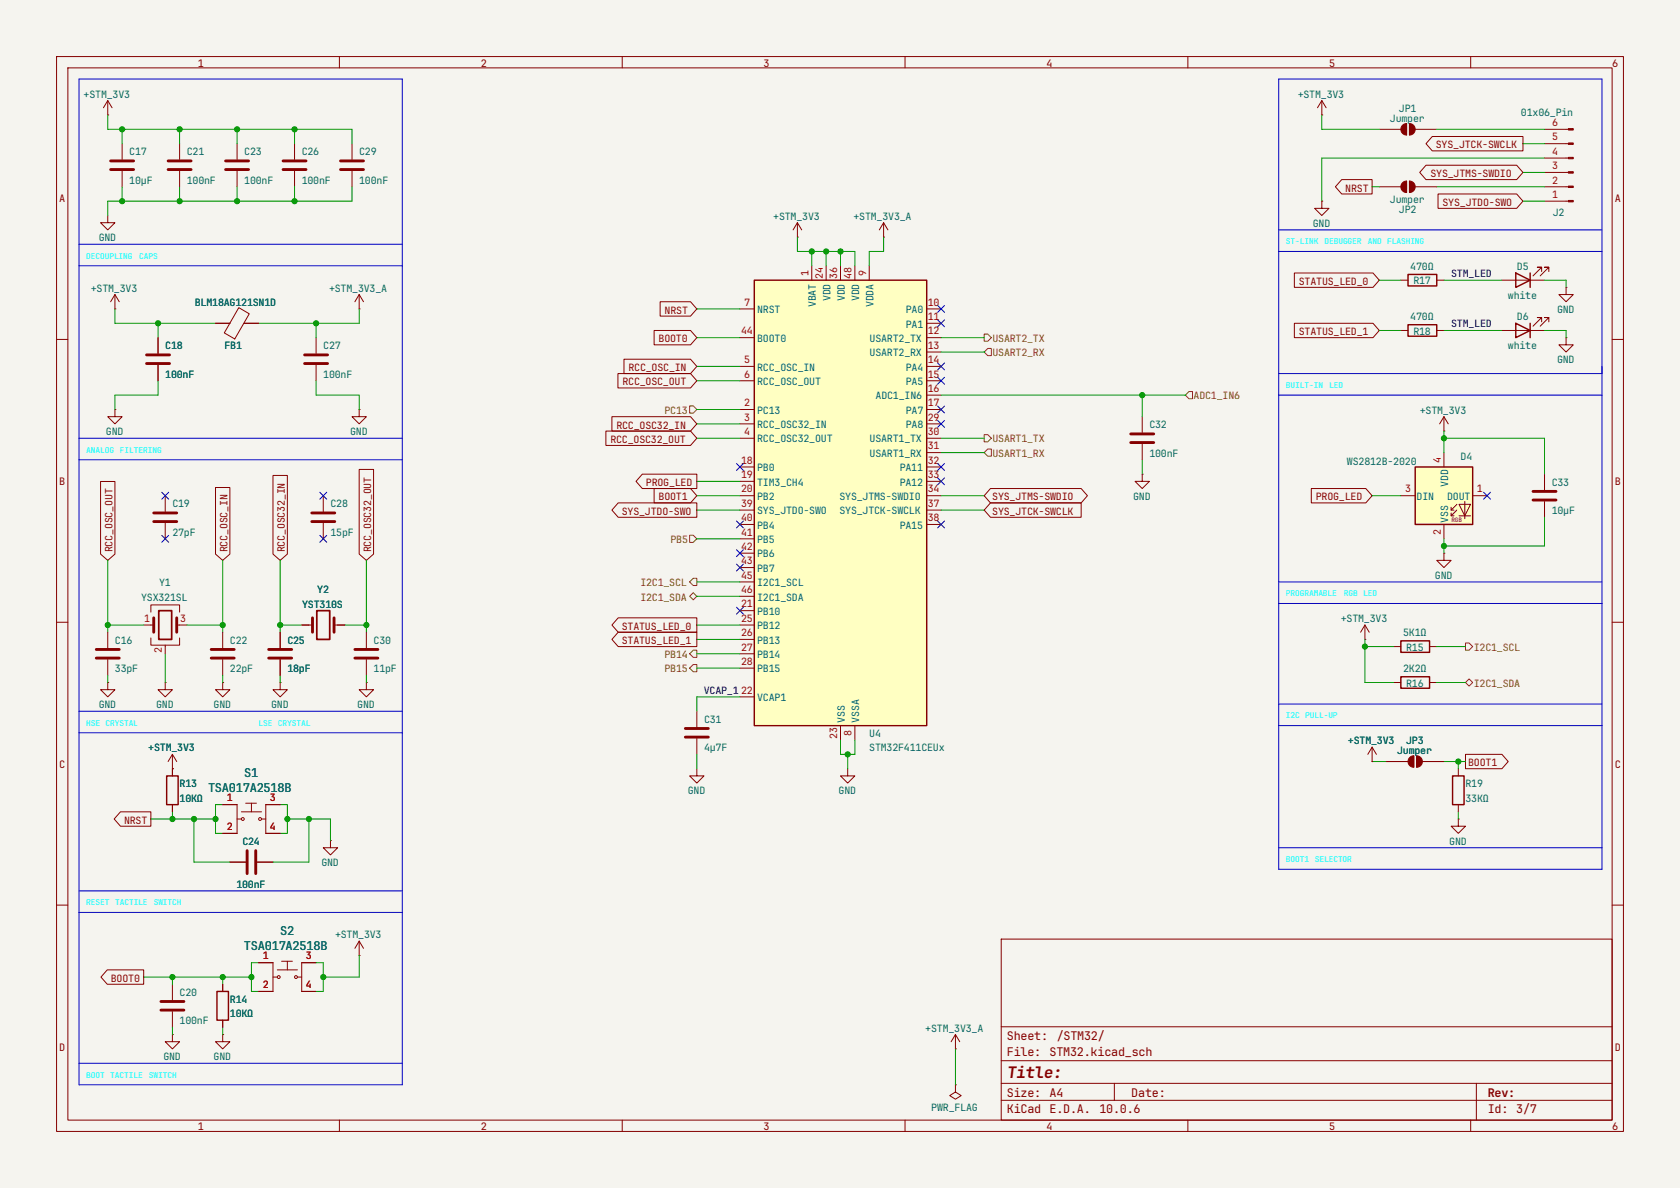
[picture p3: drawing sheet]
<svg xmlns="http://www.w3.org/2000/svg" width="297mm" height="210mm" viewBox="0 0 297 210" stroke-linecap="round" stroke-linejoin="round" font-family="sans-serif">
<path d="M0 0h297v210h-297z" fill="#f5f4ef" stroke="#f5f4ef" stroke-width=".18"/>
<g fill="none" stroke="#840000" stroke-width=".18">
<path d="M10 10h277v190h-277zM12 12h273v186h-273zM19 17.8l-.7 1.3M19 17.8l.8 1.3M19 17.8v2.5M60 10v2M110 10v2M160 10v2M210 10v2M260 10v2M19 20.3h.1M19 38.1v1.3h1.3l-1.3 1.2-1.2-1.2h1.2"/>
<path d="M21.6 25.4v2.8M21.6 30.2v2.8M31.7 25.4v2.8M31.7 30.2v2.8M41.9 25.4v2.8M41.9 30.2v2.8M52.1 25.4v2.8M52.1 30.2v2.8M62.2 25.4v2.8M62.2 30.2v2.8M141 39.4l-.8 1.2M141 39.4l.7 1.2"/>
<path d="M141 39.4v2.5M156.2 39.4l-.8 1.2M156.2 39.4l.8 1.2M156.2 39.4v2.5M20.3 54.6h.1M20.3 52.1l-.7 1.2M20.3 52.1l.8 1.2M20.3 52.1v2.5M27.9 59.7v2.8M38.1 57.2h2.5M42.2 54.4l1.9 1.1-2.6 4.4-1.9-1zM43.1 57.2h2.6"/>
<path d="M55.9 59.7v2.8M63.5 54.6h.1M63.5 52.1l-.8 1.2M63.5 52.1l.8 1.2M63.5 52.1v2.5M141 41.9h.1M156.2 41.9h.1M247.6 58.4h1.3M254 58.4h1.3M265.4 49.5h7.6M272.5 48v-.8h-.7h.7l-1.5 1.6M273.8 48v-.8h-.8h.8l-1.5 1.6"/>
<path d="M276.9 50.8v1.3h1.2l-1.2 1.2-1.3-1.2h1.3M276.9 50.8h.1M10 60h2M20.3 72.4v1.3h1.3l-1.3 1.2-1.3-1.2h1.3M20.3 72.4h.1M27.9 64.5v2.8M55.9 64.5v2.8M63.5 72.4v1.3h1.3l-1.3 1.2-1.3-1.2h1.3M63.5 72.4h.1M201.9 73.7v2.8M201.9 78.5v2.8M255.3 76.2h.1"/>
<path d="M255.3 73.7l-.8 1.2M255.3 73.7l.7 1.2M255.3 73.7v2.5M285 60h2M29.2 87.6v2.8M29.2 92.5v2.8M201.9 83.8v1.3h1.3l-1.3 1.3-1.2-1.3h1.2M201.9 83.8h.1M255.3 97.8v1.3h1.2l-1.2 1.2-1.3-1.2h1.3M255.3 97.8h.1M273 83.8v2.8M273 88.6v2.8"/>
<path d="M10 110h2M39.4 111.8v2.8M39.4 116.6v2.8M241.3 113h.1M241.3 110.5l-.8 1.3M241.3 110.5l.8 1.3M241.3 110.5v2.5M246.4 114.3h1.2M252.7 114.3h1.3M285 110h2M39.4 120.7v1.2h1.2l-1.2 1.3-1.3-1.3h1.3M39.4 120.7h.1"/>
<path d="M49.5 120.7v1.2h1.3l-1.3 1.3-1.2-1.3h1.2M49.5 120.7h.1M39.4 142.2h2.5v5.1h-2.5M40.6 152.4h2.8M41.9 144.8h.8M42.7 143.5h3.5M43.4 142h1.9M44.4 142v1.5M45.5 152.4h2.8M46.2 144.8h.8M49.5 142.2h-2.5v5.1h2.5M10 160h2"/>
<path d="M45.7 170.2h2.6v5.1h-2.6M48.3 172.7h.7M49 171.5h3.6M49.8 169.9h1.9M50.8 169.9v1.6M52.6 172.7h.7M55.9 170.2h-2.6v5.1h2.6M63.5 168.9h.1M63.5 166.4v2.5M63.5 166.4l-.8 1.2M63.5 166.4l.8 1.2M177 166h108v32h-108z"/>
<path d="M285 160h2M60 198v2M110 198v2M160 198v2M177 194.5h108M177 191.5h108M177 187.5h108M177 181.5h108M197 191.5v3M210 198v2M260 198v2M261 191.5v6.5"/>
<circle cx="42.9" cy="144.8" r=".25"/>
<circle cx="46" cy="144.8" r=".25"/>
<circle cx="49.3" cy="172.7" r=".25"/>
<circle cx="52.3" cy="172.7" r=".25"/>
</g>
<path d="M248.9 57.4h5.1v2h-5.1zM268 48.3l2.5 1.2-2.5 1.3zM270.5 48.3v2.5M247.6 113.3h5.1v2h-5.1z" fill="none" stroke="#840000" stroke-width=".25"/>
<g fill="none" stroke="#840000" stroke-width=".51">
<path d="M19.6 28.4h4M19.6 30h4M29.7 28.4h4.1M29.7 30h4.1M39.9 28.4h4M39.9 30h4M50 28.4h4.1M50 30h4.1M60.2 28.4h4.1M60.2 30h4.1M25.9 62.7h4.1M25.9 64.3h4.1"/>
<path d="M53.8 62.7h4.1M53.8 64.3h4.1M199.9 76.7h4.1M199.9 78.2h4.1M27.2 90.7h4M27.2 92.2h4M271 86.9h4.1M271 88.4h4.1M37.3 114.8h4.1M37.3 116.3h4.1M43.7 150.4v4M45.2 150.4v4"/>
</g>
<path d="M250.2 82.6h10.1v10.1h-10.1z" fill="#ffffc2"/>
<g fill="none" stroke="#840000" stroke-width=".18">
<path d="M233.7 17.8l-.8 1.3M233.7 17.8l.7 1.3M233.7 17.8v2.5M233.7 20.3h.1M233.7 35.6v1.2h1.2l-1.2 1.3-1.3-1.3h1.3M233.7 35.6h.1M243.8 33h3.8M243.8 22.9h3.8M248.7 21.8v2.1M248.7 32v2M249.2 21.8v2.1M249.2 32v2"/>
<path d="M250.2 33h3.8M250.2 22.9h3.8M273 35.6h4.3M273 33h4.3M273 30.5h4.3M273 27.9h4.3M273 25.4h4.3M273 22.9h4.3M247.6 49.5h1.3M254 49.5h1.3M265.4 58.4h7.6M272.5 56.9v-.8h-.7h.7l-1.5 1.6"/>
<path d="M273.8 56.9v-.8h-.8h.8l-1.5 1.6M276.9 59.7v1.3h1.2l-1.2 1.2-1.3-1.2h1.3M276.9 59.7h.1M57.1 87.6v2.8M57.1 92.5v2.8M247.6 87.6h2.6M255.3 80v2.6M255.3 92.7v2.6M256.5 90.2h.5M256.5 91.2h.5M257.6 89.2l-1.1 1v-.5M257.6 90.2l-1.1 1v-.5"/>
<path d="M257.9 89.2h2.1l-1 2zM257.9 91.2h2.1M259 88.6v3.1M260.3 87.6h2.6M19 111.8v2.8M19 116.6v2.8M25.4 110.5h1.8M26.7 108.2v-1.3h5v1.3M26.7 112.8v1.2h5v-1.2M29.2 114v1.6M31.2 110.5h1.8M49.5 111.8v2.8"/>
<path d="M49.5 116.6v2.8M53.3 110.5h1.9M59.1 110.5h1.9M64.8 111.8v2.8M64.8 116.6v2.8M19 120.7v1.2h1.3l-1.3 1.3-1.2-1.3h1.2M19 120.7h.1M29.2 120.7v1.2h1.3l-1.3 1.3-1.3-1.3h1.3M29.2 120.7h.1M30.5 135.9h.1M30.5 133.4l-.8 1.2M30.5 133.4l.7 1.2"/>
<path d="M30.5 133.4v3.8M64.8 120.7v1.2h1.2l-1.2 1.3-1.3-1.3h1.3M64.8 120.7h.1M123.2 135.9v1.3h1.3l-1.3 1.2-1.3-1.2h1.3M123.2 125.7v2.8M123.2 130.6v2.8M149.9 135.9v1.3h1.2l-1.2 1.2-1.3-1.2h1.3M242.6 134.6h.1M242.6 132.1l-.8 1.3M242.6 132.1l.7 1.3M242.6 132.1v2.5M245.1 134.6h3.8"/>
<path d="M246.4 120.7h1.2M249.9 133.6v2M250.4 133.6v2M251.5 134.6h3.8M252.7 120.7h1.3M30.5 142.2v1.3M58.4 148.6v1.3h1.3l-1.3 1.2-1.3-1.2h1.3M58.4 148.6h.1M257.8 144.8v1.3h-1.3l1.3 1.2 1.3-1.2h-1.3M257.8 144.8h.1M30.5 174v2.8M30.5 178.8v2.8"/>
<path d="M39.4 174v1.3M30.5 182.9v1.3h1.2l-1.2 1.2-1.3-1.2h1.3M30.5 182.9h.1M39.4 182.9v1.3h1.2l-1.2 1.2-1.3-1.2h1.3M39.4 182.9h.1M39.4 180.3v1.3M168.9 191.8v1.2l1 .7-1 .6-1-.6 1-.7M168.9 191.8h.1M168.9 185.4h.1M168.9 182.9l-.8 1.3M168.9 182.9l.8 1.3M168.9 182.9v2.5"/>
</g>
<path d="M248.9 48.5h5.1v2h-5.1zM268 57.2l2.5 1.2-2.5 1.3zM270.5 57.2v2.5M250.2 82.6h10.1v10.1h-10.1zM247.6 119.6h5.1v2.1h-5.1zM29.5 137.2h2v5h-2zM38.4 175.3h2v5h-2z" fill="none" stroke="#840000" stroke-width=".25"/>
<g fill="none" stroke="#840000" stroke-width=".51">
<path d="M55.1 90.7h4.1M55.1 92.2h4.1M17 114.8h4.1M17 116.3h4.1M27.2 109.2v2.6M31.2 109.2v2.6M47.5 114.8h4.1M47.5 116.3h4.1M55.2 109.2v2.6M59.1 109.2v2.6M62.7 114.8h4.1M62.7 116.3h4.1"/>
<path d="M121.2 128.8h4M121.2 130.3h4M28.4 177h4.1M28.4 178.6h4.1"/>
</g>
<path d="M28.1 108h2.3v5h-2.3zM56 108h2.3v5h-2.3z" fill="none" stroke="#840000" stroke-width=".3"/>
<g fill="#840000" stroke="#840000" stroke-width=".18">
<path d="M277.3 35.4h.8v.3h-.8z"/>
<path d="M277.3 32.9h.8v.2h-.8z"/>
<path d="M277.3 30.4h.8v.2h-.8z"/>
<path d="M277.3 27.8h.8v.3h-.8z"/>
<path d="M277.3 25.3h.8v.2h-.8z"/>
<path d="M277.3 22.7h.8v.3h-.8z"/>
<path d="M249.2 21.8a1.02 1.02 0 0 1 1 1.1 1.02 1.02 0 0 1-1 1z"/>
<path d="M247.9 22.1l.8-.3v2.1a1.02 1.02 0 0 1-1-.7 1.02 1.02 0 0 1 .2-1.1z"/>
<path d="M249.2 32a1.02 1.02 0 0 1 1 1 1.02 1.02 0 0 1-1 1z"/>
<path d="M247.9 32.3l.8-.3v2a1.02 1.02 0 0 1-1-.6 1.02 1.02 0 0 1 .2-1.1z"/>
<path d="M250.4 133.6a1.02 1.02 0 0 1 1.1 1 1.02 1.02 0 0 1-1.1 1z"/>
<path d="M249.2 133.9l.7-.3v2a1.02 1.02 0 0 1-.9-.6 1.02 1.02 0 0 1 .2-1.1z"/>
</g>
<path d="M133.3 49.5h30.5v78.8h-30.5z" fill="#ffffc2"/>
<path d="M133.3 49.5h30.5v78.8h-30.5zM256.8 137.2h2v5h-2z" fill="none" stroke="#840000" stroke-width=".25"/>
<g fill="none" stroke="#840000" stroke-width=".18">
<path d="M237.2 31.7h5.4v2.6h-5.4l-1.1-1.3zM252.1 29.2h16l1.1 1.3-1.1 1.3h-16l-1.1-1.3zM253.2 24.1h16v2.6h-16l-1.1-1.3zM254.2 34.3h13.9l1.1 1.3-1.1 1.2h-13.9zM27.9 59.7v2.8M38.1 57.2h2.5M43.2 57.2h2.5M115.6 58.4h6.5l1.1 1.3-1.1 1.3h-6.5zM116.7 53.3h5.4l1.1 1.3-1.1 1.3h-5.4zM130.8 54.6h2.5M130.8 59.7h2.5M143.5 47v2.5"/>
<path d="M146 47v2.5M148.6 47v2.5M151.1 47v2.5M153.7 47v2.5M163.8 54.6h2.6M163.8 57.2h2.6M163.8 59.7h2.6M228.8 57.1h13.9l1.1 1.3-1.1 1.3h-13.9zM228.8 48.3h13.9l1.1 1.2-1.1 1.3h-13.9zM27.9 64.5v2.8M107.1 76.2h15l1.1 1.3-1.1 1.2h-15zM108.2 73.7h13.9l1.1 1.2-1.1 1.3h-13.9z"/>
<path d="M109.2 66h12.9l1.1 1.3-1.1 1.3h-12.9zM110.3 63.5h11.8l1.1 1.3-1.1 1.2h-11.8zM130.8 72.4h2.5M130.8 74.9h2.5M130.8 77.5h2.5M130.8 64.8h2.5M130.8 67.3h2.5M163.8 72.4h2.6M163.8 74.9h2.6M163.8 77.5h2.6M163.8 64.8h2.6M163.8 67.3h2.6"/>
<path d="M163.8 62.2h2.6M163.8 69.9h2.6M17.8 85.1h2.5v12.8l-1.3 1.2-1.2-1.2zM38.1 86.2h2.5v11.7l-1.2 1.2-1.3-1.2zM48.3 84h2.5v13.9l-1.3 1.2-1.2-1.2zM63.5 83h2.5v14.9l-1.2 1.2-1.3-1.2zM109.3 88.9h13.9v2.5h-13.9l-1.1-1.2zM113.6 83.8h9.6v2.6h-9.6l-1.2-1.3zM115.6 86.4h6.5l1.1 1.2-1.1 1.3h-6.5zM130.8 82.6h2.5M130.8 85.1h2.5M130.8 87.6h2.5"/>
<path d="M130.8 90.2h2.5M130.8 92.7h2.5M130.8 95.3h2.5M130.8 97.8h2.5M163.8 82.6h2.6M163.8 85.1h2.6M163.8 87.6h2.6M163.8 80h2.6M163.8 90.2h2.6M163.8 92.7h2.6M175.1 86.4h16l1.1 1.2-1.1 1.3h-16l-1.1-1.3zM175.1 88.9h16v2.5h-16l-1.1-1.2z"/>
<path d="M231.8 86.4h9.7l1.1 1.2-1.1 1.3h-9.7zM49.5 111.8v2.8M49.5 116.6v2.8M53.3 110.5h1.3M59.7 110.5h1.3M109.3 109.2h13.9v2.6h-13.9l-1.1-1.3zM109.3 111.8h13.9v2.5h-13.9l-1.1-1.3zM130.8 108h2.5M130.8 110.5h2.5M130.8 113h2.5M130.8 115.6h2.5M130.8 118.1h2.5"/>
<path d="M130.8 100.3h2.5M130.8 102.9h2.5M130.8 105.4h2.5M30.5 135.9h.1M30.5 135.9v1.3M130.8 123.2h2.5M148.6 128.3v2.5M151.1 128.3v2.5M242.6 134.6h.1M245.1 134.6h3.8M251.5 134.6h3.8M257.8 135.9v1.3"/>
<path d="M259.1 133.3h6.4l1.1 1.3-1.1 1.3h-6.4zM21.3 143.5h5.4v2.6h-5.4l-1.1-1.3zM30.5 142.2v1.3M39.4 142.2h2.5M39.4 147.3h2.5M40.6 152.4h2.8M45.5 152.4h2.8M47 142.2h2.5M47 147.3h2.5M257.8 142.2v1.3M19 171.4h6.4v2.6h-6.4l-1.2-1.3zM39.4 174v1.3"/>
<path d="M45.7 170.2h2.6M45.7 175.3h2.6M53.3 170.2h2.6M53.3 175.3h2.6M39.4 180.3v1.3"/>
</g>
<g fill="none" stroke="#725600" stroke-width=".18">
<path d="M174 59.1h.6l.7 .6-.7 .6h-.6zM121.9 71.8h.7l.6 .6-.6 .6h-.7zM174 76.8h.6l.7 .7-.7 .6h-.6zM174.6 61.6h.7v1.3h-.7l-.6-.7zM174.6 79.4h.7v1.2h-.7l-.6-.6zM209.5 69.9l.7-.7h.6v1.3h-.6zM121.9 94.6h.7l.6 .7-.6 .6h-.7zM121.9 105.4l.7-.6 .6 .6-.6 .6zM121.9 102.9l.7-.7h.6v1.3h-.6zM122.6 114.9h.6v1.3h-.6l-.7-.6zM122.6 117.5h.6v1.2h-.6l-.7-.6zM259.1 113.7h.6l.6 .6-.6 .6h-.6z"/>
<path d="M259.7 120l.6 .7-.6 .6-.6-.6z"/>
</g>
<g fill="none" stroke="#0000c2" stroke-width=".18">
<path d="M14 14h57.1v177.8h-57.1zM226.1 14h57.1v139.7h-57.1zM14 43.2h57.1M14 47h57.1M226.1 44.5h57.1M226.1 40.6h57.1M14 77.5h57.1M226.1 66h57.1M226.1 69.9h57.1M14 81.3h57.1M226.1 106.7h57.1M226.1 102.9h57.1"/>
<path d="M14 125.7h57.1M14 129.5h57.1M226.1 128.3h57.1M226.1 124.5h57.1M14 157.5h57.1M226.1 149.9h57.1M14 161.3h57.1M14 188h57.1"/>
</g>
<g fill="none" stroke="#009600" stroke-width=".18">
<path d="M19 20.3v2.6h43.2v2.5M21.6 22.9v2.5M21.6 33v2.6M31.7 22.9v2.5M31.7 33v2.6M41.9 22.9v2.5M41.9 33v2.6M52.1 22.9v2.5M52.1 33v2.6M62.2 33v2.6h-43.2v2.5M233.7 20.3v2.6h10.1M242.6 33h1.2"/>
<path d="M254 33h19M254 22.9h19M269.2 25.4h3.8M269.2 35.6h3.8M269.2 30.5h3.8M273 27.9h-39.3v7.7M20.3 54.6v2.6h17.8M27.9 57.2v2.5M55.9 57.2v2.5M63.5 54.6v2.6h-17.8M123.2 54.6h7.6M123.2 59.7h7.6"/>
<path d="M141 41.9v2.6h10.1v2.5M143.5 44.5v2.5M146 44.5v2.5M148.6 44.5v2.5M156.2 41.9v2.6h-2.5v2.5M166.4 59.7h7.6M243.8 58.4h3.8M243.8 49.5h3.8M255.3 58.4h10.1M255.3 49.5h10.1M273 58.4h3.9v1.3M273 49.5h3.9v1.3"/>
<path d="M27.9 67.3v2.6h-7.6v2.5M55.9 67.3v2.6h7.6v2.5M123.2 72.4h7.6M123.2 77.5h7.6M123.2 74.9h7.6M123.2 67.3h7.6M123.2 64.8h7.6M166.4 69.9h43.1M166.4 77.5h7.6M166.4 62.2h7.6M201.9 69.9v3.8M255.3 77.5h17.7v6.3"/>
<path d="M255.3 76.2v3.8M19 99.1v12.7M39.4 99.1v12.7M49.5 99.1v12.7M64.8 99.1v12.7M123.2 87.6h7.6M123.2 85.1h7.6M123.2 90.2h7.6M123.2 95.3h7.6M166.4 87.6h7.6M166.4 90.2h7.6M166.4 80h7.6"/>
<path d="M201.9 81.3v2.5M242.6 87.6h5M255.3 95.3v2.5M273 91.4v5.1h-17.7M19 119.4v1.3M19 110.5h6.4M29.2 115.6v5.1M33 110.5h6.4M39.4 119.4v1.3M49.5 110.5h3.8M49.5 119.4v1.3M61 110.5h3.8"/>
<path d="M64.8 119.4v1.3M123.2 118.1h7.6M123.2 110.5h7.6M123.2 113h7.6M123.2 115.6h7.6M123.2 102.9h7.6M123.2 105.4h7.6M241.3 113v7.7h5.1M241.3 114.3h5.1M254 114.3h5.1M123.2 133.4v2.5M130.8 123.2h-7.6v2.5"/>
<path d="M148.6 130.8v2.6h2.5v-2.6M149.9 133.4v2.5M242.6 134.6h2.5M254 120.7h5.1M255.3 134.6h3.8M257.8 134.6v1.3M26.7 144.8h11.4M30.5 143.5v1.3M34.3 144.8v7.6h6.3M39.4 142.2h-1.3v5.1h1.3M49.5 142.2h1.3v5.1h-1.3M50.8 144.8h7.6v3.8"/>
<path d="M54.6 144.8v7.6h-6.3M257.8 143.5v1.3M25.4 172.7h19M30.5 172.7v1.3M39.4 172.7v1.3M45.7 170.2h-1.3v5.1h1.3M55.9 170.2h1.2v5.1h-1.2M63.5 168.9v3.8h-6.4M30.5 181.6v1.3M39.4 181.6v1.3M168.9 185.4v6.4"/>
</g>
<g fill="none" stroke="#000084" stroke-width=".18">
<path d="M165.8 54l1.2 1.2M165.8 56.5l1.2 1.3M167 54l-1.2 1.2M167 56.5l-1.2 1.3M165.8 71.8l1.2 1.2M165.8 74.3l1.2 1.2M165.8 66.7l1.2 1.2M165.8 64.2l1.2 1.2M167 64.2l-1.2 1.2M167 71.8l-1.2 1.2M167 74.3l-1.2 1.2M167 66.7l-1.2 1.2"/>
<path d="M28.6 87l1.2 1.2M28.6 94.6l1.2 1.3M29.8 87l-1.2 1.2M29.8 94.6l-1.2 1.3M56.5 94.6l1.3 1.3M56.5 87l1.3 1.2M57.8 94.6l-1.3 1.3M57.8 87l-1.3 1.2M130.2 81.9l1.2 1.3M130.2 99.7l1.2 1.2M130.2 92.1l1.2 1.2M130.2 97.2l1.2 1.2"/>
<path d="M131.4 81.9l-1.2 1.3M131.4 99.7l-1.2 1.2M131.4 92.1l-1.2 1.2M131.4 97.2l-1.2 1.2M165.8 81.9l1.2 1.3M165.8 92.1l1.2 1.2M165.8 84.5l1.2 1.2M167 81.9l-1.2 1.3M167 92.1l-1.2 1.2M167 84.5l-1.2 1.2M262.3 87l1.2 1.2M263.5 87l-1.2 1.2"/>
<path d="M130.2 107.3l1.2 1.3M131.4 107.3l-1.2 1.3"/>
</g>
<g fill="#009600" stroke="#009600" stroke-width=".18">
<circle cx="39.4" cy="110.5" r=".46"/>
<circle cx="49.5" cy="110.5" r=".46"/>
<circle cx="64.8" cy="110.5" r=".46"/>
<circle cx="149.9" cy="133.4" r=".46"/>
<circle cx="54.6" cy="144.8" r=".46"/>
<circle cx="50.8" cy="144.8" r=".46"/>
<circle cx="30.5" cy="172.7" r=".46"/>
<circle cx="39.4" cy="172.7" r=".46"/>
<circle cx="44.4" cy="172.7" r=".46"/>
<circle cx="57.1" cy="172.7" r=".46"/>
<circle cx="41.9" cy="22.9" r=".46"/>
<circle cx="41.9" cy="35.6" r=".46"/>
<circle cx="31.7" cy="35.6" r=".46"/>
<circle cx="21.6" cy="22.9" r=".46"/>
<circle cx="31.7" cy="22.9" r=".46"/>
<circle cx="52.1" cy="35.6" r=".46"/>
<circle cx="52.1" cy="22.9" r=".46"/>
<circle cx="21.6" cy="35.6" r=".46"/>
<circle cx="55.9" cy="57.2" r=".46"/>
<circle cx="27.9" cy="57.2" r=".46"/>
<circle cx="38.1" cy="144.8" r=".46"/>
<circle cx="34.3" cy="144.8" r=".46"/>
<circle cx="30.5" cy="144.8" r=".46"/>
<circle cx="19" cy="110.5" r=".46"/>
<circle cx="255.3" cy="77.5" r=".46"/>
<circle cx="255.3" cy="96.5" r=".46"/>
<circle cx="143.5" cy="44.5" r=".46"/>
<circle cx="146" cy="44.5" r=".46"/>
<circle cx="148.6" cy="44.5" r=".46"/>
<circle cx="201.9" cy="69.9" r=".46"/>
<circle cx="241.3" cy="114.3" r=".46"/>
<circle cx="257.8" cy="134.6" r=".46"/>
</g>
<text font-size="2.8" fill="#840000" x="178" y="190.5">Title:</text>
<g font-size="2.1" fill="#006464">
<text x="43.2" y="137.4">S1</text>
<text x="36.8" y="140">TSA017A2518B</text>
<text x="43.1" y="167.9">TSA017A2518B</text>
<text x="49.5" y="165.4">S2</text>
</g>
<g font-size="2.1" fill="#840000">
<text x="178" y="183.9">Sheet:</text>
<text x="186.8" y="183.9">/STM32/</text>
<text x="178" y="186.6">File:</text>
<text x="185.6" y="186.6">STM32.kicad_sch</text>
<text x="178" y="196.8">KiCad</text>
<text x="178" y="194">Size:</text>
<text x="185.6" y="196.8">E.D.A.</text>
<text x="185.6" y="194">A4</text>
<text x="194.4" y="196.8">10.0.6</text>
<text x="200" y="194">Date:</text>
<text x="263" y="194">Rev:</text>
<text x="263" y="196.8">Id: 3/7</text>
</g>
<g font-size="1.8" fill="#840000">
<text x="35" y="11.8">1</text>
<text x="85" y="11.8">2</text>
<text x="135" y="11.8">3</text>
<text x="185" y="11.8">4</text>
<text x="235" y="11.8">5</text>
<text x="285" y="11.8">6</text>
<text x="253.8" y="26.2">SYS_JTCK-SWCLK</text>
<text x="10.5" y="35.8">A</text>
<text x="237.8" y="33.9">NRST</text>
<text x="252.9" y="31.3">SYS_JTMS-SWDIO</text>
<text x="285.5" y="35.8">A</text>
<text x="255" y="36.4">SYS_JTDO-SWO</text>
<text x="229.6" y="50.4">STATUS_LED_0</text>
<text x="117.5" y="55.4">NRST</text>
<text x="229.6" y="59.3">STATUS_LED_1</text>
<text x="111.1" y="65.6">RCC_OSC_IN</text>
<text x="116.4" y="60.5">BOOT0</text>
<text x="110" y="68.1">RCC_OSC_OUT</text>
<text x="109" y="75.8">RCC_OSC32_IN</text>
<text x="107.9" y="78.3">RCC_OSC32_OUT</text>
<text x="10.5" y="85.8">B</text>
<text x="114.2" y="85.9">PROG_LED</text>
<text x="116.4" y="88.5">BOOT1</text>
<text x="175.4" y="88.5">SYS_JTMS-SWDIO</text>
<text x="232.6" y="88.5">PROG_LED</text>
<text x="285.5" y="85.8">B</text>
<text x="109.9" y="91">SYS_JTDO-SWO</text>
<text x="175.4" y="91">SYS_JTCK-SWCLK</text>
<text x="19.9" y="97.6" transform="rotate(-90 19.9 97.6)">RCC_OSC_OUT</text>
<text x="40.2" y="97.6" transform="rotate(-90 40.2 97.6)">RCC_OSC_IN</text>
<text x="50.4" y="97.6" transform="rotate(-90 50.4 97.6)">RCC_OSC32_IN</text>
<text x="65.6" y="97.6" transform="rotate(-90 65.6 97.6)">RCC_OSC32_OUT</text>
<text x="109.9" y="111.3">STATUS_LED_0</text>
<text x="109.9" y="113.9">STATUS_LED_1</text>
<text x="10.5" y="135.8">C</text>
<text x="259.6" y="135.5">BOOT1</text>
<text x="285.5" y="135.8">C</text>
<text x="21.9" y="145.6">NRST</text>
<text x="19.6" y="173.6">BOOT0</text>
<text x="10.5" y="185.8">D</text>
<text x="285.5" y="185.8">D</text>
<text x="35" y="199.8">1</text>
<text x="85" y="199.8">2</text>
<text x="135" y="199.8">3</text>
<text x="185" y="199.8">4</text>
<text x="235" y="199.8">5</text>
<text x="285" y="199.8">6</text>
</g>
<g font-size="1.8" fill="#006464">
<text x="14.8" y="17.3">+STM_3V3</text>
<text x="229.4" y="17.3">+STM_3V3</text>
<text x="245.7" y="21.6">Jumper</text>
<text x="247.3" y="19.8">JP1</text>
<text x="268.9" y="20.4">01x06_Pin</text>
<text x="22.9" y="27.4">C17</text>
<text x="33" y="27.4">C21</text>
<text x="43.2" y="27.4">C23</text>
<text x="53.3" y="27.4">C26</text>
<text x="63.5" y="27.4">C29</text>
<text x="22.9" y="32.5">10μF</text>
<text x="33" y="32.5">100nF</text>
<text x="43.2" y="32.5">100nF</text>
<text x="53.3" y="32.5">100nF</text>
<text x="63.5" y="32.5">100nF</text>
<text x="245.7" y="35.8">Jumper</text>
<text x="136.7" y="38.8">+STM_3V3</text>
<text x="150.9" y="38.8">+STM_3V3_A</text>
<text x="232.1" y="40.1">GND</text>
<text x="247.3" y="37.6">JP2</text>
<text x="274.5" y="38.2">J2</text>
<text x="17.5" y="42.7">GND</text>
<text x="249.3" y="47.7">470Ω</text>
<text x="268.2" y="47.7">D5</text>
<text x="16.1" y="51.5">+STM_3V3</text>
<text x="58.2" y="51.5">+STM_3V3_A</text>
<text x="146.8" y="53.2" transform="rotate(-90 146.8 53.2)">VDD</text>
<text x="149.3" y="53.2" transform="rotate(-90 149.3 53.2)">VDD</text>
<text x="151.9" y="53.2" transform="rotate(-90 151.9 53.2)">VDD</text>
<text x="249.9" y="50.3">R17</text>
<text x="266.6" y="52.8">white</text>
<text x="34.4" y="54.1">BLM18AG121SN1D</text>
<text x="133.9" y="55.4">NRST</text>
<text x="144.3" y="54.3" transform="rotate(-90 144.3 54.3)">VBAT</text>
<text x="154.4" y="54.3" transform="rotate(-90 154.4 54.3)">VDDA</text>
<text x="160.1" y="55.4">PA0</text>
<text x="160.1" y="57.9">PA1</text>
<text x="249.3" y="56.6">470Ω</text>
<text x="249.9" y="59.2">R18</text>
<text x="268.2" y="56.6">D6</text>
<text x="275.3" y="55.4">GND</text>
<text x="29.2" y="61.7">C18</text>
<text x="39.7" y="61.7">FB1</text>
<text x="57.1" y="61.7">C27</text>
<text x="133.9" y="65.5">RCC_OSC_IN</text>
<text x="133.9" y="60.4">BOOT0</text>
<text x="153.7" y="60.4">USART2_TX</text>
<text x="153.7" y="63">USART2_RX</text>
<text x="160.1" y="65.5">PA4</text>
<text x="266.6" y="61.7">white</text>
<text x="275.3" y="64.2">GND</text>
<text x="29.2" y="66.8">100nF</text>
<text x="57.1" y="66.8">100nF</text>
<text x="133.9" y="68.1">RCC_OSC_OUT</text>
<text x="154.8" y="70.6">ADC1_IN6</text>
<text x="160.1" y="68.1">PA5</text>
<text x="18.7" y="76.9">GND</text>
<text x="61.9" y="76.9">GND</text>
<text x="133.9" y="73.1">PC13</text>
<text x="133.9" y="75.7">RCC_OSC32_IN</text>
<text x="160.1" y="73.1">PA7</text>
<text x="160.1" y="75.7">PA8</text>
<text x="203.2" y="75.7">C32</text>
<text x="251" y="73.1">+STM_3V3</text>
<text x="133.9" y="78.2">RCC_OSC32_OUT</text>
<text x="133.9" y="83.3">PB0</text>
<text x="153.7" y="78.2">USART1_TX</text>
<text x="153.7" y="80.8">USART1_RX</text>
<text x="159.1" y="83.3">PA11</text>
<text x="203.2" y="80.8">100nF</text>
<text x="238.1" y="82.2">WS2812B-2020</text>
<text x="258.2" y="81.2">D4</text>
<text x="30.5" y="89.6">C19</text>
<text x="58.4" y="89.6">C28</text>
<text x="133.9" y="85.8">TIM3_CH4</text>
<text x="133.9" y="88.4">PB2</text>
<text x="148.4" y="88.4">SYS_JTMS-SWDIO</text>
<text x="159.1" y="85.8">PA12</text>
<text x="200.3" y="88.4">GND</text>
<text x="250.4" y="88.4">DIN</text>
<text x="255.8" y="88.4">DOUT</text>
<text x="256" y="86" transform="rotate(-90 256 86)">VDD</text>
<text x="274.3" y="85.8">C33</text>
<text x="30.5" y="94.7">27pF</text>
<text x="58.4" y="94.7">15pF</text>
<text x="133.9" y="90.9">SYS_JTDO-SWO</text>
<text x="133.9" y="93.5">PB4</text>
<text x="133.9" y="96">PB5</text>
<text x="148.4" y="90.9">SYS_JTCK-SWCLK</text>
<text x="159.1" y="93.5">PA15</text>
<text x="256" y="92.5" transform="rotate(-90 256 92.5)">VSS</text>
<text x="274.3" y="90.9">10μF</text>
<text x="133.9" y="98.5">PB6</text>
<text x="133.9" y="101.1">PB7</text>
<text x="24.9" y="106.2">YSX321SL</text>
<text x="28.1" y="103.6">Y1</text>
<text x="53.4" y="107.4">YST310S</text>
<text x="56.1" y="104.9">Y2</text>
<text x="133.9" y="103.6">I2C1_SCL</text>
<text x="133.9" y="106.2">I2C1_SDA</text>
<text x="253.7" y="102.3">GND</text>
<text x="20.3" y="113.8">C16</text>
<text x="40.6" y="113.8">C22</text>
<text x="50.8" y="113.8">C25</text>
<text x="66" y="113.8">C30</text>
<text x="133.9" y="108.7">PB10</text>
<text x="133.9" y="111.2">PB12</text>
<text x="133.9" y="113.8">PB13</text>
<text x="237" y="110">+STM_3V3</text>
<text x="248.1" y="112.5">5K1Ω</text>
<text x="20.3" y="118.9">33pF</text>
<text x="40.6" y="118.9">22pF</text>
<text x="50.8" y="118.9">18pF</text>
<text x="66" y="118.9">11pF</text>
<text x="133.9" y="116.3">PB14</text>
<text x="133.9" y="118.9">PB15</text>
<text x="248.1" y="118.9">2K2Ω</text>
<text x="248.6" y="115">R15</text>
<text x="17.5" y="125.2">GND</text>
<text x="27.6" y="125.2">GND</text>
<text x="37.8" y="125.2">GND</text>
<text x="47.9" y="125.2">GND</text>
<text x="63.2" y="125.2">GND</text>
<text x="133.9" y="123.9">VCAP1</text>
<text x="248.6" y="121.4">R16</text>
<text x="124.5" y="127.7">C31</text>
<text x="149.3" y="127.8" transform="rotate(-90 149.3 127.8)">VSS</text>
<text x="151.9" y="127.8" transform="rotate(-90 151.9 127.8)">VSSA</text>
<text x="153.7" y="130.3">U4</text>
<text x="238.3" y="131.6">+STM_3V3</text>
<text x="248.6" y="131.6">JP3</text>
<text x="26.2" y="132.8">+STM_3V3</text>
<text x="124.5" y="132.8">4μ7F</text>
<text x="153.7" y="132.8">STM32F411CEUx</text>
<text x="247" y="133.3">Jumper</text>
<text x="31.7" y="139.2">R13</text>
<text x="31.7" y="141.7">10KΩ</text>
<text x="121.6" y="140.4">GND</text>
<text x="148.3" y="140.4">GND</text>
<text x="259.1" y="139.2">R19</text>
<text x="259.1" y="141.7">33KΩ</text>
<text x="42.9" y="149.3">C24</text>
<text x="256.2" y="149.3">GND</text>
<text x="56.8" y="153.1">GND</text>
<text x="41.8" y="157">100nF</text>
<text x="59.2" y="165.8">+STM_3V3</text>
<text x="31.7" y="176">C20</text>
<text x="40.6" y="177.3">R14</text>
<text x="40.6" y="179.8">10KΩ</text>
<text x="31.7" y="181.1">100nF</text>
<text x="163.6" y="182.4">+STM_3V3_A</text>
<text x="28.9" y="187.4">GND</text>
<text x="37.8" y="187.4">GND</text>
<text x="164.6" y="196.3">PWR_FLAG</text>
</g>
<g font-size="1.8" fill="#a90000">
<text x="274.4" y="22.3">6</text>
<text x="274.4" y="29.9">3</text>
<text x="274.4" y="27.4">4</text>
<text x="274.4" y="24.8">5</text>
<text x="274.4" y="35">1</text>
<text x="274.4" y="32.4">2</text>
<text x="142.9" y="48.8" transform="rotate(-90 142.9 48.8)">1</text>
<text x="145.5" y="49.3" transform="rotate(-90 145.5 49.3)">24</text>
<text x="148" y="49.3" transform="rotate(-90 148 49.3)">36</text>
<text x="150.6" y="49.3" transform="rotate(-90 150.6 49.3)">48</text>
<text x="153.1" y="48.8" transform="rotate(-90 153.1 48.8)">9</text>
<text x="131" y="59.1">44</text>
<text x="131.5" y="54">7</text>
<text x="164" y="54">10</text>
<text x="164" y="56.6">11</text>
<text x="164" y="59.1">12</text>
<text x="131.5" y="64.2">5</text>
<text x="164" y="61.7">13</text>
<text x="164" y="64.2">14</text>
<text x="131.5" y="71.8">2</text>
<text x="131.5" y="66.7">6</text>
<text x="164" y="66.7">15</text>
<text x="164" y="69.3">16</text>
<text x="164" y="71.8">17</text>
<text x="131.5" y="74.4">3</text>
<text x="131.5" y="76.9">4</text>
<text x="164" y="74.4">29</text>
<text x="164" y="76.9">30</text>
<text x="131" y="82">18</text>
<text x="164" y="79.4">31</text>
<text x="164" y="82">32</text>
<text x="254.7" y="81.8" transform="rotate(-90 254.7 81.8)">4</text>
<text x="131" y="84.5">19</text>
<text x="131" y="87.1">20</text>
<text x="131" y="89.6">39</text>
<text x="164" y="84.5">33</text>
<text x="164" y="87.1">34</text>
<text x="164" y="89.6">37</text>
<text x="248.4" y="87.1">3</text>
<text x="261.1" y="87.1">1</text>
<text x="131" y="92.1">40</text>
<text x="131" y="94.7">41</text>
<text x="164" y="92.1">38</text>
<text x="254.7" y="94.5" transform="rotate(-90 254.7 94.5)">2</text>
<text x="131" y="97.2">42</text>
<text x="131" y="99.8">43</text>
<text x="131" y="107.4">21</text>
<text x="131" y="102.3">45</text>
<text x="131" y="104.8">46</text>
<text x="25.5" y="109.9">1</text>
<text x="31.9" y="109.9">3</text>
<text x="131" y="109.9">25</text>
<text x="131" y="112.5">26</text>
<text x="28.6" y="115.5" transform="rotate(-90 28.6 115.5)">2</text>
<text x="131" y="115">27</text>
<text x="131" y="117.5">28</text>
<text x="131" y="122.6">22</text>
<text x="148" y="130.6" transform="rotate(-90 148 130.6)">23</text>
<text x="150.6" y="130.1" transform="rotate(-90 150.6 130.1)">8</text>
<text x="40.1" y="141.7">1</text>
<text x="47.7" y="141.7">3</text>
<text x="40.1" y="146.7">2</text>
<text x="47.7" y="146.7">4</text>
<text x="46.5" y="169.6">1</text>
<text x="54.1" y="169.6">3</text>
<text x="46.5" y="174.7">2</text>
<text x="54.1" y="174.7">4</text>
</g>
<g font-size="1.8" fill="#0f0f0f">
<text x="256.5" y="49">STM_LED</text>
<text x="256.5" y="57.9">STM_LED</text>
<text x="124.4" y="122.6">VCAP_1</text>
</g>
<g font-size="1.8" fill="#725600">
<text x="175.5" y="63">USART2_RX</text>
<text x="175.5" y="60.4">USART2_TX</text>
<text x="211" y="70.6">ADC1_IN6</text>
<text x="117.5" y="73.1">PC13</text>
<text x="175.5" y="80.8">USART1_RX</text>
<text x="175.5" y="78.2">USART1_TX</text>
<text x="118.5" y="96">PB5</text>
<text x="113.2" y="106.2">I2C1_SDA</text>
<text x="113.2" y="103.6">I2C1_SCL</text>
<text x="117.5" y="116.3">PB14</text>
<text x="117.5" y="118.9">PB15</text>
<text x="260.5" y="115">I2C1_SCL</text>
<text x="260.5" y="121.4">I2C1_SDA</text>
</g>
<g font-size="1.4" fill="#0ff">
<text x="15.2" y="45.7">DECOUPLING</text>
<text x="24.6" y="45.7">CAPS</text>
<text x="227.3" y="43.2">ST-LINK</text>
<text x="234.2" y="43.2">DEBUGGER</text>
<text x="241.8" y="43.2">AND FLASHING</text>
<text x="227.3" y="68.6">BUILT-IN</text>
<text x="235" y="68.6">LED</text>
<text x="15.2" y="80">ANALOG</text>
<text x="21.2" y="80">FILTERING</text>
<text x="227.3" y="105.4">PROGRAMABLE</text>
<text x="237.6" y="105.4">RGB LED</text>
<text x="15.2" y="128.3">HSE CRYSTAL</text>
<text x="45.7" y="128.3">LSE CRYSTAL</text>
<text x="227.3" y="127">I2C PULL-UP</text>
<text x="227.3" y="152.4">BOOT1</text>
<text x="232.4" y="152.4">SELECTOR</text>
<text x="15.2" y="160">RESET</text>
<text x="20.4" y="160">TACTILE</text>
<text x="27.2" y="160">SWITCH</text>
<text x="15.2" y="190.5">BOOT TACTILE</text>
<text x="26.3" y="190.5">SWITCH</text>
</g>
<text font-size="1.1" fill="#840000" x="256.6" y="92.3">RGB</text>
</svg>
